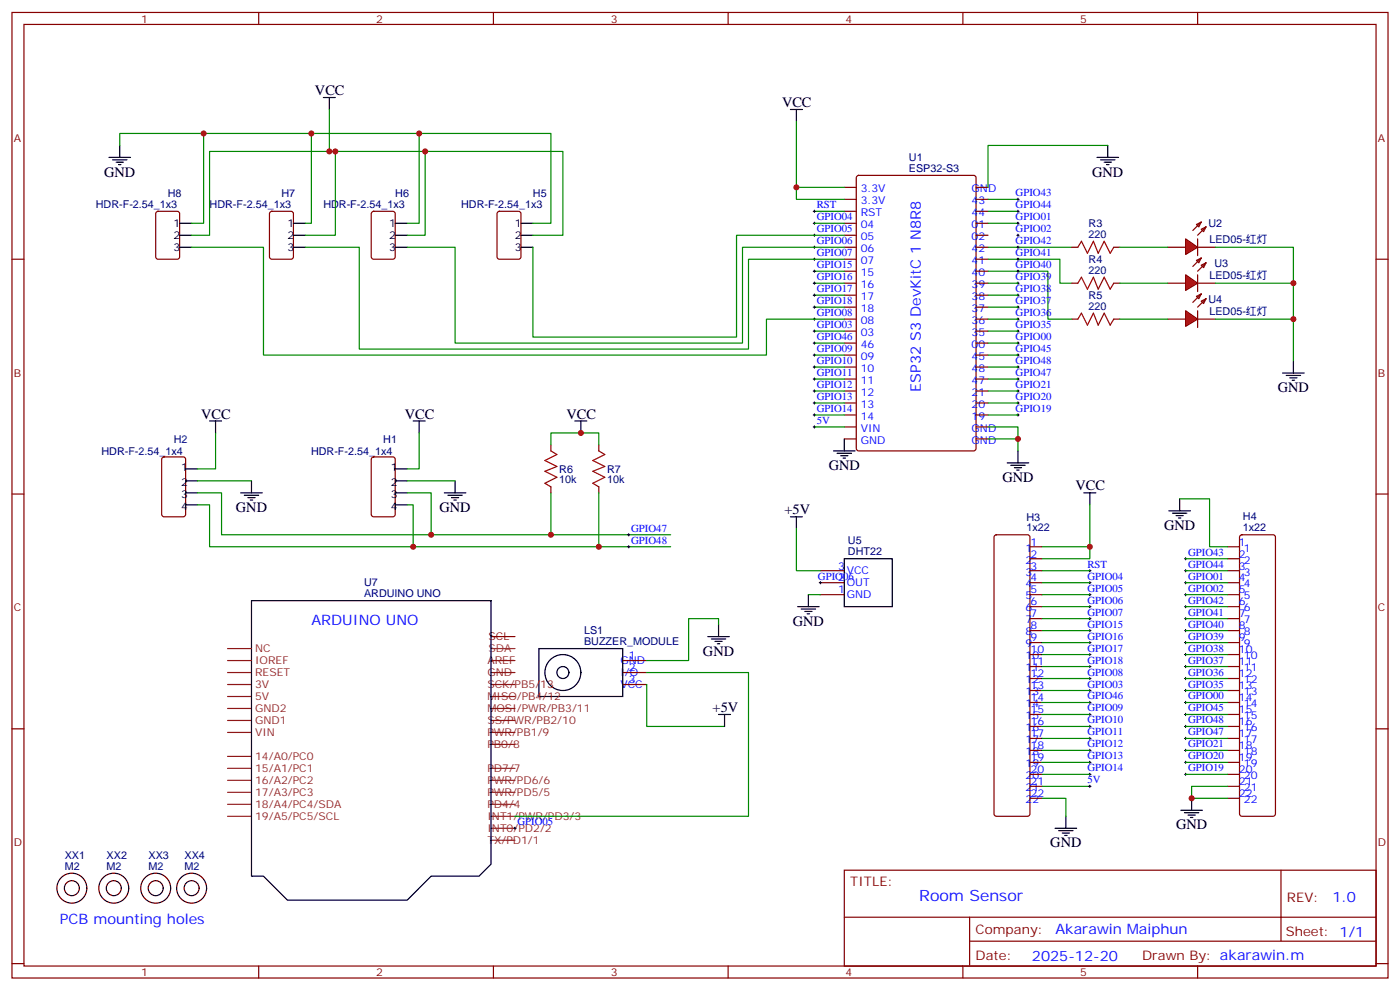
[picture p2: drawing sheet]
<svg xmlns="http://www.w3.org/2000/svg" width="412mm" height="292mm" viewBox="0 0 412 292" stroke-linecap="round" stroke-linejoin="round" font-family="sans-serif">
<g fill="none" stroke="#870000" stroke-width=".35">
<path d="M3.5 3.7h405.4v284.3h-405.4zM7.1 7.2h398.2v277.3h-398.2zM76.2 3.7v3.5M145.3 3.7v3.5M214.5 3.7v3.5M283.6 3.7v3.5M352.8 3.7v3.5M248.7 55.2h3.5M248.7 58.7h3.5M252.5 51.9l.4-.3h33.9l.7 .5v80l-.4 .6-34.2 .1-.6-.5-.1-79.9zM287.5 55.2h3.5M287.5 58.7h3.5"/>
<path d="M3.5 76.3h3.6M248.7 76.3h3.5M248.7 62.2h3.5M248.7 65.8h3.5M248.7 69.3h3.5M248.7 72.8h3.5M248.7 79.9h3.5M287.5 76.3h3.5M287.5 62.2h3.5M287.5 65.8h3.5M287.5 69.3h3.5M287.5 72.8h3.5"/>
<path d="M287.5 79.9h3.5M315.7 72.8h1.8M328.1 72.8h1.7M344 72.8h5.2M352.4 66.1l1.4-.7-.7 1.4zM352.8 72.8h5.3M353.8 67.5l1.4-.7-.7 1.4zM353.8 65.4l-2.4 2.5M355.2 66.8l-2.4 2.5M405.3 76.3h3.6M248.7 83.4h3.5M248.7 86.9h3.5"/>
<path d="M248.7 90.5h3.5M248.7 94h3.5M248.7 97.5h3.5M287.5 83.4h3.5M287.5 86.9h3.5M287.5 90.5h3.5M287.5 94h3.5M287.5 97.5h3.5M315.7 83.4h1.8M315.7 94h1.8M328.1 83.4h1.7M328.1 94h1.7"/>
<path d="M248.7 101h3.5M248.7 104.6h3.5M248.7 108.1h3.5M248.7 111.6h3.5M248.7 115.1h3.5M248.7 118.7h3.5M287.5 101h3.5M287.5 104.6h3.5M287.5 108.1h3.5M287.5 111.6h3.5M287.5 115.1h3.5M287.5 118.7h3.5"/>
<path d="M248.7 122.2h3.5M248.7 125.7h3.5M248.7 129.3h3.5M287.5 122.2h3.5M287.5 125.7h3.5M287.5 129.3h3.5M3.5 145.5h3.6M405.3 145.5h3.6M3.5 214.6h3.6M405.3 214.6h3.6M248.7 256.3h156.6v28.2h-156.6zM377.3 256.3v20.9"/>
<path d="M248.7 270.1h156.5M285.6 277.2h119.6M285.6 270.1v14.1M3.5 283.8h3.6M76.2 284.5v3.5M145.3 284.5v3.5M214.5 284.5v3.5M283.6 284.5v3.5M352.8 284.5v3.5M405.3 283.8h3.6"/>
</g>
<g fill="none" stroke="#000" stroke-width=".35">
<path d="M232.8 32.2h3.6M234.6 32.2v3.6M323.1 46.4h6.4M324.2 47.1h4.2M325.3 47.8h2.1M326 48.5h.7M326.3 42.8v3.6M245.5 132.8h6.4M246.6 133.5h4.2M247.6 134.2h2.2M248.4 134.9h.7M248.7 129.3v3.5"/>
<path d="M296.7 136.3h6.3M297.7 137h4.3M298.8 137.7h2.1M299.5 138.4h.7M299.9 132.8v3.5"/>
</g>
<g fill="none" stroke="#008700" stroke-width=".35">
<path d="M234.6 35.8v19.4h14.1M234.6 55.2v3.5h14.1M291 58.7h8.9M326.3 42.8h-35.3v12.4M239.9 62.2h8.8M239.9 79.9h8.8M291 76.3h21.2v7.1h3.5M291 79.9h17.7v14.1h7M291 62.2h8.9M291 65.8h8.9M291 72.8h24.7M239.9 83.4h8.8"/>
<path d="M239.9 86.9h8.8M239.9 90.5h8.8M239.9 97.5h8.8M239.9 104.6h8.8M239.9 101h8.8M239.9 108.1h8.8M239.9 111.6h8.8M239.9 115.1h8.8M239.9 118.7h8.8M239.9 122.2h8.8M239.9 125.7h8.8M291 125.7h8.9v7.1"/>
<path d="M291 129.3h8.9"/>
</g>
<g fill="none" stroke="#000" stroke-width=".29">
<path d="M299.5 58.7h.7M299.9 58.3v.8M239.5 62.2h.7M239.5 65.8h.7M239.5 69.3h.7M239.5 72.8h.7M239.5 76.3h.7M239.5 79.9h.7M239.9 61.9v.7M239.9 65.4v.7M239.9 68.9v.7M239.9 72.5v.7"/>
<path d="M239.9 76v.7M239.9 79.5v.7M299.5 62.2h.7M299.5 65.8h.7M299.5 69.3h.7M299.5 72.8h.7M299.5 76.3h.7M299.5 79.9h.7M299.9 61.9v.7M299.9 65.4v.7M299.9 68.9v.7M299.9 72.5v.7"/>
<path d="M299.9 76v.7M299.9 79.5v.7M239.5 97.5h.7M239.5 94h.7M239.5 83.4h.7M239.5 86.9h.7M239.5 90.5h.7M239.9 83v.7M239.9 86.6v.7M239.9 90.1v.7M239.9 93.6v.7M239.9 97.2v.7"/>
<path d="M299.5 97.5h.7M299.5 94h.7M299.5 83.4h.7M299.5 86.9h.7M299.5 90.5h.7M299.9 83v.7M299.9 86.6v.7M299.9 90.1v.7M299.9 93.6v.7M299.9 97.2v.7M239.5 104.6h.7M239.5 108.1h.7"/>
<path d="M239.5 111.6h.7M239.5 115.1h.7M239.5 118.7h.7M239.5 101h.7M239.9 100.7v.7M239.9 104.2v.7M239.9 107.7v.7M239.9 111.3v.7M239.9 114.8v.7M239.9 118.3v.7M299.5 104.6h.7M299.5 108.1h.7"/>
<path d="M299.5 111.6h.7M299.5 115.1h.7M299.5 118.7h.7M299.5 101h.7M299.9 100.7v.7M299.9 104.2v.7M299.9 107.7v.7M299.9 111.3v.7M299.9 114.8v.7M299.9 118.3v.7M239.5 122.2h.7M239.5 125.7h.7"/>
<path d="M239.9 121.8v.8M239.9 125.4v.7M299.5 122.2h.7M299.9 121.8v.8"/>
</g>
<path d="M317.5 72.8l1.1-1.8 1.7 3.6 1.8-3.6 1.4 3.6 1.8-3.6 1.7 3.6 1.1-1.8M317.5 83.4l1.1-1.8 1.7 3.6 1.8-3.6 1.4 3.6 1.8-3.6 1.7 3.6 1.1-1.8M317.5 94l1.1-1.8 1.7 3.5 1.8-3.5 1.4 3.5 1.8-3.5 1.7 3.5 1.1-1.7" fill="none" stroke="#a10000" stroke-width=".35"/>
<path d="M349.2 70.3l3.6 2.5-3.6 2.1z" fill="#f00" stroke="#870000" stroke-width=".35"/>
<path d="M352.4 76.7l1.4-.7-.7 1.4zM352.8 70.3v5M353.8 78.1l1.4-.7-.7 1.4zM353.8 76l-2.4 2.5M355.2 77.4l-2.4 2.5M344 83.4h5.2M352.8 83.4h5.3" fill="none" stroke="#870000" stroke-width=".35"/>
<path d="M349.2 80.9l3.6 2.5-3.6 2.1z" fill="#f00" stroke="#870000" stroke-width=".35"/>
<path d="M344 94h5.2M352.4 87.3l1.4-.7-.7 1.4zM352.8 80.9v5M352.8 94h5.3M353.8 88.7l1.4-.7-.7 1.4zM353.8 86.6l-2.4 2.4M355.2 88l-2.4 2.5" fill="none" stroke="#870000" stroke-width=".35"/>
<path d="M349.2 91.5l3.6 2.5-3.6 2.1z" fill="#f00" stroke="#870000" stroke-width=".35"/>
<g fill="none" stroke="#870000" stroke-width=".35">
<path d="M46.1 62.4l.5-.2h5.6l.7 .5v12.9l-.4 .7h-5.9l-.7-.4v-13zM79.6 62.4l.5-.2h5.6l.7 .5v12.9l-.4 .7h-5.9l-.7-.4v-13zM109.6 62.4l.5-.2h5.6l.7 .5v12.9l-.4 .7h-5.9l-.7-.4v-13zM146.6 62.4l.5-.2h5.7l.6 .5 .1 12.9-.5 .7h-5.9l-.6-.4-.1-13zM352.8 91.5v4.9M47.9 134.8l.4-.3h5.7l.6 .5 .1 16.5-.5 .6-5.9 .1-.6-.5-.1-16.4zM109.6 134.8l.5-.3h5.6l.7 .5v16.5l-.4 .6-5.9 .1-.7-.5v-16.4zM162.3 131v1.8M176.4 131v1.8M162.3 143.4v1.7M176.4 143.4v1.7M293 157.7l.5-.2h9.2l.5 .2 .2 .5v81.5l-.2 .5-.5 .2h-9.2l-.5-.3-.2-.4v-81.5z"/>
<path d="M365.4 157.7l.4-.2h9.2l.5 .2 .2 .5v81.5l-.2 .5-.5 .2h-9.2l-.5-.3-.2-.4v-81.5zM241.7 168.1h7M241.7 171.6h7M241.7 175.1h7M303.4 161h3.5M303.4 164.5h3.5M303.4 168.1h3.5M303.4 171.6h3.5M303.4 175.1h3.5M303.4 178.6h3.5M361.6 161h3.5M361.6 164.5h3.5"/>
<path d="M361.6 168.1h3.5M361.6 171.6h3.5M361.6 175.1h3.5M361.6 178.6h3.5M183.4 194.5h7.1M183.4 198h7.1M303.4 182.2h3.5M303.4 185.7h3.5M303.4 189.2h3.5M303.4 192.8h3.5M303.4 196.3h3.5M303.4 199.8h3.5"/>
<path d="M361.6 182.2h3.5M361.6 185.7h3.5M361.6 189.2h3.5M361.6 192.8h3.5M361.6 196.3h3.5M361.6 199.8h3.5M183.4 201.6h7.1M303.4 203.3h3.5M303.4 206.9h3.5M303.4 210.4h3.5M303.4 213.9h3.5M303.4 217.5h3.5"/>
<path d="M361.6 203.3h3.5M361.6 206.9h3.5M361.6 210.4h3.5M361.6 213.9h3.5M361.6 217.5h3.5M303.4 221h3.5M303.4 224.5h3.5M303.4 228h3.5M303.4 231.6h3.5M303.4 235.1h3.5M361.6 221h3.5M361.6 224.5h3.5"/>
<path d="M361.6 228h3.5M361.6 231.6h3.5M361.6 235.1h3.5"/>
</g>
<g fill="none" stroke="#008700" stroke-width=".35">
<path d="M60 39.3v26.5h-3.6M91.7 39.3v26.5h-1.7M97 32.2v12.4h68.8v24.7h-8.8M123.5 39.3v26.5h-3.6M35.3 42.8v-3.5h127v26.5h-5.3M97 44.6h-35.3v24.7h-5.3M98.8 44.6v24.7h-8.8M125.2 44.6v24.7h-5.3M56.4 72.8h21.2v31.8h148.2v-10.6h22.9M90 72.8h15.8v30h114.7v-26.5h28.2M119.9 72.8h14.2v28.2h84.6v-28.2h30M239.9 65.8h8.8"/>
<path d="M248.7 69.3h-31.7v30h-60v-26.5M329.8 72.8h14.2M358.1 72.8h22.9v33.5M291 83.4h8.9M291 94h8.9M291 86.9h8.9M291 90.5h8.9M291 97.5h8.9M329.8 83.4h14.2M329.8 94h14.2M358.1 83.4h22.9M358.1 94h22.9"/>
<path d="M291 101h8.9M291 104.6h8.9M291 108.1h8.9M291 111.6h8.9M291 115.1h8.9M291 118.7h8.9M63.5 127.5v10.6h-5.3M123.5 127.5v10.6h-3.6M162.3 131v-3.5h14.1v3.5M291 122.2h8.9M58.2 145.1h7.1v12.4h132.3M58.2 148.7h3.5v12.3h135.9"/>
<path d="M58.2 141.6h15.9M119.9 145.1h7.1v12.4M119.9 148.7h1.8v12.3M119.9 141.6h14.2M162.3 145.1v12.4M176.4 145.1v15.9M234.6 155.7v12.4h7.1M321 148.7v12.3h-14.1M347.5 146.9h8.8v14.1h5.3M238.1 175.1h3.6M306.9 168.1h14.1M306.9 178.6h14.1"/>
<path d="M306.9 175.1h14.1M306.9 171.6h14.1M321 161v3.5h-14.1M349.2 168.1h12.4M349.2 178.6h12.4M349.2 175.1h12.4M349.2 171.6h12.4M349.2 164.5h12.4M190.5 198h30v42.4h-68.8M211.7 183.9v-1.7h-8.9v12.3h-12.3M306.9 199.8h14.1M306.9 196.3h14.1"/>
<path d="M306.9 192.8h14.1M306.9 189.2h14.1M306.9 185.7h14.1M306.9 182.2h14.1M349.2 199.8h12.4M349.2 196.3h12.4M349.2 192.8h12.4M349.2 189.2h12.4M349.2 185.7h12.4M349.2 182.2h12.4M190.5 201.6v12.3h22.9M306.9 206.9h14.1"/>
<path d="M306.9 217.5h14.1M306.9 213.9h14.1M306.9 210.4h14.1M306.9 203.3h14.1M349.2 217.5h12.4M349.2 213.9h12.4M349.2 210.4h12.4M349.2 203.3h12.4M349.2 206.9h12.4M306.9 228h14.1M306.9 235.1h7.1v5.3M306.9 224.5h14.1"/>
<path d="M306.9 221h14.1M306.9 231.6h14.1M349.2 224.5h12.4M349.2 221h12.4M349.2 228h12.4M361.6 231.6h-10.6v3.5h10.6"/>
</g>
<g fill="none" stroke="#000" stroke-width=".35">
<path d="M95.2 28.7h3.6M97 28.7v3.5M32.1 46.4h6.4M33.2 47.1h4.2M34.2 47.8h2.1M34.9 48.5h.7M35.3 42.8v3.6M52.9 72.8h3.5M52.9 65.8h3.5M52.9 69.3h3.5M86.4 72.8h3.6M86.4 65.8h3.6"/>
<path d="M86.4 69.3h3.6M116.4 72.8h3.5M116.4 65.8h3.5M116.4 69.3h3.5M153.5 72.8h3.5M153.5 65.8h3.5M153.5 69.3h3.5M377.8 109.9h6.4M378.9 110.6h4.2M379.9 111.3h2.2M380.6 112h.8M381 106.3v3.6"/>
<path d="M54.7 138.1h3.5M61.7 124h3.6M63.5 124v3.5M116.4 138.1h3.5M121.7 124h3.5M123.5 124v3.5M169.3 124h3.6M171.1 124v3.5M54.7 141.6h3.5M54.7 145.1h3.5M54.7 148.7h3.5M70.9 145.1h6.4"/>
<path d="M72 145.8h4.2M73 146.5h2.1M73.7 147.2h.7M74.1 141.6v3.5M116.4 141.6h3.5M116.4 145.1h3.5M116.4 148.7h3.5M130.9 145.1h6.3M131.9 145.8h4.3M133 146.5h2.1M133.7 147.2h.7M134.1 141.6v3.5"/>
<path d="M232.8 152.2h3.6M234.6 152.2v3.5M319.3 145.1h3.5M321 145.1v3.6M344.3 150.4h6.4M345.4 151.1h4.2M346.4 151.8h2.1M347.1 152.5h.7M347.5 146.9v3.5M74.1 176.9h70.5v77.6l-3.5 3.5h-14.1l-7.1 7.1h-35.2l-7.1-7.1h-3.5zM234.9 178.6h6.4M236 179.4h4.2"/>
<path d="M238.1 175.1v3.5M248.7 164.5h14.1v14.1h-14.1zM158.7 191h24.7v14.1h-24.7zM208.5 187.5h6.3M209.5 188.2h4.3M210.6 188.9h2.1M211.3 189.6h.7M211.7 183.9v3.6M237.1 180.1h2.1M237.8 180.8h.7M211.7 210.4h3.5M213.4 210.4v3.5"/>
<path d="M347.8 238.6h6.4M348.9 239.3h4.2M351 235.1v3.5M310.8 243.9h6.3M311.9 244.6h4.2M312.9 245.3h2.1M313.6 246h.7M314 240.4v3.5M350 240h2.1M350.7 240.7h.7"/>
<circle cx="165.8" cy="198" r="1.76"/>
<circle cx="165.8" cy="198" r="5.3"/>
</g>
<g fill="none" stroke="#000" stroke-width=".29">
<path d="M184.9 157.5h.7M185.2 157.1v.7M184.9 161h.7M185.2 160.7v.7M241.3 171.6h.7M241.7 171.2v.7M320.7 168.1h.7M320.7 171.6h.7M320.7 175.1h.7M320.7 178.6h.7M321 167.7v.7M321 171.2v.7"/>
<path d="M321 174.8v.7M321 178.3v.7M348.9 168.1h.7M348.9 171.6h.7M348.9 175.1h.7M348.9 178.6h.7M348.9 164.5h.7M349.2 164.2v.7M349.2 167.7v.7M349.2 171.2v.7M349.2 174.8v.7M349.2 178.3v.7"/>
<path d="M320.7 182.2h.7M320.7 199.8h.7M320.7 185.7h.7M320.7 189.2h.7M320.7 192.8h.7M320.7 196.3h.7M321 181.8v.7M321 185.3v.8M321 188.9v.7M321 192.4v.7M321 195.9v.7M321 199.5v.7"/>
<path d="M348.9 182.2h.7M348.9 199.8h.7M348.9 185.7h.7M348.9 189.2h.7M348.9 192.8h.7M348.9 196.3h.7M349.2 181.8v.7M349.2 185.3v.8M349.2 188.9v.7M349.2 192.4v.7M349.2 195.9v.7M349.2 199.5v.7"/>
<path d="M320.7 203.3h.7M320.7 210.4h.7M320.7 213.9h.7M320.7 217.5h.7M320.7 206.9h.7M321 203v.7M321 206.5v.7M321 210v.7M321 213.6v.7M321 217.1v.7M348.9 203.3h.7M348.9 210.4h.7"/>
<path d="M348.9 213.9h.7M348.9 217.5h.7M348.9 206.9h.7M349.2 203v.7M349.2 206.5v.7M349.2 210v.7M349.2 213.6v.7M349.2 217.1v.7M320.7 221h.7M320.7 224.5h.7M320.7 228h.7M320.7 231.6h.7"/>
<path d="M321 220.6v.7M321 224.2v.7M321 227.7v.7M321 231.2v.7M348.9 221h.7M348.9 224.5h.7M348.9 228h.7M349.2 220.6v.7M349.2 224.2v.7M349.2 227.7v.7M151.3 243.9h.7M151.7 243.6v.7"/>
</g>
<path d="M162.3 132.8l1.7 1-3.5 1.8 3.5 1.8-3.5 1.4 3.5 1.7-3.5 1.8 1.8 1.1M176.4 132.8l1.8 1-3.6 1.8 3.6 1.8-3.6 1.4 3.6 1.7-3.6 1.8 1.8 1.1" fill="none" stroke="#a10000" stroke-width=".35"/>
<g fill="none" stroke="#300" stroke-width=".35">
<circle cx="21.2" cy="261.5" r="4.4"/>
<circle cx="21.2" cy="261.5" r="2.2"/>
<circle cx="33.5" cy="261.5" r="4.4"/>
<circle cx="33.5" cy="261.5" r="2.2"/>
<circle cx="45.9" cy="261.5" r="4.4"/>
<circle cx="45.9" cy="261.5" r="2.2"/>
<circle cx="56.4" cy="261.5" r="4.4"/>
<circle cx="56.4" cy="261.5" r="2.2"/>
</g>
<g fill="none" stroke="#8c2424" stroke-width=".35">
<path d="M67 198h7.1M67 194.5h7.1M67 191h7.1M144.6 198h7.1M144.6 194.5h7.1M67 215.7h7.1M67 212.2h7.1M67 208.6h7.1M67 205.1h7.1M67 201.6h7.1M144.6 219.2h7.1M144.6 215.7h7.1"/>
<path d="M144.6 212.2h7.1M144.6 208.6h7.1M144.6 205.1h7.1M144.6 201.6h7.1M67 236.9h7.1M67 233.3h7.1M67 229.8h7.1M67 226.3h7.1M67 222.7h7.1M144.6 236.9h7.1M144.6 233.3h7.1M144.6 229.8h7.1"/>
<path d="M144.6 226.3h7.1M67 240.4h7.1M144.6 247.4h7.1M144.6 243.9h7.1M144.6 240.4h7.1"/>
</g>
<path d="M144.6 191h7.1" fill="none" stroke="#933" stroke-width=".35"/>
<path d="M144.6 187.5h7.1" fill="none" stroke="#900" stroke-width=".35"/>
<g fill="#c00">
<circle cx="299.9" cy="129.3" r=".88"/>
<circle cx="60" cy="39.3" r=".88"/>
<circle cx="91.7" cy="39.3" r=".88"/>
<circle cx="123.5" cy="39.3" r=".88"/>
<circle cx="97" cy="44.6" r=".88"/>
<circle cx="98.8" cy="44.6" r=".88"/>
<circle cx="125.2" cy="44.6" r=".88"/>
<circle cx="127" cy="157.5" r=".88"/>
<circle cx="121.7" cy="161" r=".88"/>
<circle cx="162.3" cy="157.5" r=".88"/>
<circle cx="171.1" cy="127.5" r=".88"/>
<circle cx="176.4" cy="161" r=".88"/>
<circle cx="321" cy="161" r=".88"/>
<circle cx="351" cy="235.1" r=".88"/>
<circle cx="381" cy="83.4" r=".88"/>
<circle cx="381" cy="94" r=".88"/>
<circle cx="234.6" cy="55.2" r=".88"/>
</g>
<text font-size="4.6" fill="#00f" x="270.8" y="265.3">Room Sensor</text>
<g font-size="4.2">
<text x="92.8" y="28">VCC</text>
<text x="230.4" y="31.5">VCC</text>
<text x="30.7" y="52">GND</text>
<text x="321.7" y="52">GND</text>
<text x="376.4" y="115.5">GND</text>
<text x="59.3" y="123.3">VCC</text>
<text x="119.2" y="123.3">VCC</text>
<text x="166.9" y="123.3">VCC</text>
<text x="244.1" y="138.4">GND</text>
<text x="295.3" y="142">GND</text>
<text x="316.8" y="144.4">VCC</text>
<text x="69.5" y="150.8">GND</text>
<text x="129.5" y="150.8">GND</text>
<text x="231.1" y="151.5">+5V</text>
<text x="342.9" y="156.1">GND</text>
<text x="233.5" y="184.3">GND</text>
<text x="207.1" y="193.1">GND</text>
<text x="209.9" y="209.7">+5V</text>
<text x="346.4" y="244.3">GND</text>
<text x="309.4" y="249.6">GND</text>
</g>
<g font-size="4.2" fill="#00f">
<text x="271.3" y="115.4" transform="rotate(-90 271.3 115.4)">ESP32 S3 DevKitC 1 N8R8</text>
<text x="91.7" y="183.9">ARDUINO UNO</text>
<text x="392.5" y="265.5">1.0</text>
<text x="17.6" y="272.1">PCB mounting holes</text>
<text x="310.9" y="275.1">Akarawin Maiphun</text>
<text x="304" y="282.9">2025-12-20</text>
</g>
<g font-size="3.9" fill="#800">
<text x="250.5" y="260.8">TITLE:</text>
<text x="379.1" y="265.5">REV:</text>
<text x="287.4" y="275">Company:</text>
<text x="378.7" y="275.7">Sheet: 1/1</text>
<text x="287.4" y="282.7">Date:</text>
<text x="336.4" y="282.8">Drawn By: akarawin.m</text>
</g>
<g font-size="3.2" fill="#800">
<text x="41.6" y="6.7">1</text>
<text x="110.8" y="6.7">2</text>
<text x="179.9" y="6.7">3</text>
<text x="249.1" y="6.7">4</text>
<text x="318.2" y="6.7">5</text>
<text x="4.1" y="41.8">A</text>
<text x="405.9" y="41.8">A</text>
<text x="4.1" y="110.9">B</text>
<text x="405.9" y="110.9">B</text>
<text x="4.1" y="180.1">C</text>
<text x="405.9" y="180.1">C</text>
<text x="4.1" y="249.2">D</text>
<text x="405.9" y="249.2">D</text>
<text x="41.6" y="287.5">1</text>
<text x="110.8" y="287.5">2</text>
<text x="179.9" y="287.5">3</text>
<text x="249.1" y="287.5">4</text>
<text x="318.2" y="287.5">5</text>
</g>
<g font-size="3.2" fill="#000080">
<text x="267.7" y="47.4">U1</text>
<text x="267.7" y="50.6">ESP32-S3</text>
<text x="49.4" y="58">H8</text>
<text x="82.9" y="58">H7</text>
<text x="116.4" y="58">H6</text>
<text x="157" y="58">H5</text>
<text x="28.2" y="61.2">HDR-F-2.54_1x3</text>
<text x="61.7" y="61.2">HDR-F-2.54_1x3</text>
<text x="95.3" y="61.2">HDR-F-2.54_1x3</text>
<text x="135.8" y="61.2">HDR-F-2.54_1x3</text>
<text x="320.7" y="70">220</text>
<text x="320.7" y="66.8">R3</text>
<text x="356" y="66.9">U2</text>
<text x="356.3" y="71.5">LED05-红灯</text>
<text x="320.7" y="77.4">R4</text>
<text x="320.7" y="80.6">220</text>
<text x="356.3" y="82.1">LED05-红灯</text>
<text x="357.7" y="78.5">U3</text>
<text x="320.7" y="88">R5</text>
<text x="356" y="89.1">U4</text>
<text x="320.7" y="91.2">220</text>
<text x="356.3" y="92.6">LED05-红灯</text>
<text x="51.2" y="130.3">H2</text>
<text x="112.9" y="130.3">H1</text>
<text x="29.9" y="133.9">HDR-F-2.54_1x4</text>
<text x="91.6" y="133.9">HDR-F-2.54_1x4</text>
<text x="164.7" y="142.4">10k</text>
<text x="164.7" y="139.2">R6</text>
<text x="178.9" y="142.4">10k</text>
<text x="178.9" y="139.2">R7</text>
<text x="302.4" y="153.3">H3</text>
<text x="366.1" y="153.2">H4</text>
<text x="249.8" y="160.3">U5</text>
<text x="302.4" y="156.4">1x22</text>
<text x="366.1" y="156.4">1x22</text>
<text x="249.8" y="163.5">DHT22</text>
<text x="107.3" y="172.6">U7</text>
<text x="107.3" y="175.8">ARDUINO UNO</text>
<text x="172" y="189.9">BUZZER_MODULE</text>
<text x="172" y="186.7">LS1</text>
<text x="19.1" y="256.1">M2</text>
<text x="19.1" y="253">XX1</text>
<text x="31.4" y="256.1">M2</text>
<text x="31.4" y="253">XX2</text>
<text x="43.8" y="256.1">M2</text>
<text x="43.8" y="253">XX3</text>
<text x="54.3" y="256.1">M2</text>
<text x="54.3" y="253">XX4</text>
</g>
<g font-size="3.2" fill="#00f">
<text x="253.5" y="56.6">3.3V</text>
<text x="286.2" y="56.6">GND</text>
<text x="299.2" y="57.8">GPIO43</text>
<text x="240.6" y="61.3">RST</text>
<text x="240.6" y="64.9">GPIO04</text>
<text x="253.5" y="60.1">3.3V</text>
<text x="253.5" y="63.6">RST</text>
<text x="286.2" y="60.1">43</text>
<text x="286.2" y="63.6">44</text>
<text x="299.2" y="64.9">GPIO01</text>
<text x="299.2" y="61.3">GPIO44</text>
<text x="240.6" y="68.4">GPIO05</text>
<text x="240.6" y="71.9">GPIO06</text>
<text x="253.5" y="67.2">04</text>
<text x="253.5" y="70.7">05</text>
<text x="286.2" y="67.2">01</text>
<text x="286.2" y="70.7">02</text>
<text x="299.2" y="68.4">GPIO02</text>
<text x="299.2" y="71.9">GPIO42</text>
<text x="240.6" y="75.5">GPIO07</text>
<text x="253.5" y="74.2">06</text>
<text x="253.5" y="77.8">07</text>
<text x="286.2" y="74.2">42</text>
<text x="286.2" y="77.8">41</text>
<text x="299.2" y="75.5">GPIO41</text>
<text x="240.6" y="79">GPIO15</text>
<text x="240.6" y="82.5">GPIO16</text>
<text x="253.5" y="81.3">15</text>
<text x="286.2" y="81.3">40</text>
<text x="299.2" y="82.5">GPIO39</text>
<text x="299.2" y="79">GPIO40</text>
<text x="240.6" y="86">GPIO17</text>
<text x="240.6" y="89.6">GPIO18</text>
<text x="253.5" y="84.8">16</text>
<text x="253.5" y="88.3">17</text>
<text x="286.2" y="84.8">39</text>
<text x="286.2" y="88.3">38</text>
<text x="299.2" y="89.6">GPIO37</text>
<text x="299.2" y="86">GPIO38</text>
<text x="240.6" y="93.1">GPIO08</text>
<text x="253.5" y="91.9">18</text>
<text x="253.5" y="95.4">08</text>
<text x="286.2" y="91.9">37</text>
<text x="286.2" y="95.4">36</text>
<text x="299.2" y="93.1">GPIO36</text>
<text x="240.6" y="96.6">GPIO03</text>
<text x="240.6" y="100.2">GPIO46</text>
<text x="253.5" y="98.9">03</text>
<text x="286.2" y="98.9">35</text>
<text x="299.2" y="100.2">GPIO00</text>
<text x="299.2" y="96.6">GPIO35</text>
<text x="240.6" y="103.7">GPIO09</text>
<text x="240.6" y="107.2">GPIO10</text>
<text x="253.5" y="102.4">46</text>
<text x="253.5" y="106">09</text>
<text x="286.2" y="102.4">00</text>
<text x="286.2" y="106">45</text>
<text x="299.2" y="103.7">GPIO45</text>
<text x="299.2" y="107.2">GPIO48</text>
<text x="240.6" y="110.7">GPIO11</text>
<text x="253.5" y="109.5">10</text>
<text x="253.5" y="113">11</text>
<text x="286.2" y="109.5">48</text>
<text x="286.2" y="113">47</text>
<text x="299.2" y="110.7">GPIO47</text>
<text x="240.6" y="114.3">GPIO12</text>
<text x="240.6" y="117.8">GPIO13</text>
<text x="253.5" y="116.6">12</text>
<text x="286.2" y="116.6">21</text>
<text x="299.2" y="117.8">GPIO20</text>
<text x="299.2" y="114.3">GPIO21</text>
<text x="240.6" y="121.3">GPIO14</text>
<text x="240.6" y="124.8">5V</text>
<text x="253.5" y="120.1">13</text>
<text x="253.5" y="123.6">14</text>
<text x="286.2" y="120.1">20</text>
<text x="286.2" y="123.6">19</text>
<text x="299.2" y="121.3">GPIO19</text>
<text x="253.5" y="127.1">VIN</text>
<text x="253.5" y="130.7">GND</text>
<text x="286.2" y="127.1">GND</text>
<text x="286.2" y="130.7">GND</text>
<text x="185.9" y="156.6">GPIO47</text>
<text x="185.9" y="160.1">GPIO48</text>
<text x="303.6" y="160.7">1</text>
<text x="364.9" y="160.7">1</text>
<text x="246.9" y="167.7">3</text>
<text x="302.1" y="162.4">1</text>
<text x="302.1" y="165.9">2</text>
<text x="303.6" y="164.2">2</text>
<text x="303.6" y="167.7">3</text>
<text x="320.3" y="167.2">RST</text>
<text x="350" y="163.7">GPIO43</text>
<text x="350" y="167.2">GPIO44</text>
<text x="364.9" y="164.2">2</text>
<text x="364.9" y="167.7">3</text>
<text x="366.4" y="162.4">1</text>
<text x="366.4" y="165.9">2</text>
<text x="240.9" y="170.7">GPIO06</text>
<text x="246.9" y="171.2">2</text>
<text x="249.4" y="172.6">OUT</text>
<text x="249.4" y="169.1">VCC</text>
<text x="302.1" y="169.5">3</text>
<text x="302.1" y="173">4</text>
<text x="303.6" y="171.2">4</text>
<text x="320.3" y="170.7">GPIO04</text>
<text x="350" y="170.7">GPIO01</text>
<text x="364.9" y="171.2">4</text>
<text x="366.4" y="169.5">3</text>
<text x="366.4" y="173">4</text>
<text x="246.9" y="174.8">1</text>
<text x="249.4" y="176.2">GND</text>
<text x="302.1" y="176.5">5</text>
<text x="303.6" y="174.8">5</text>
<text x="303.6" y="178.3">6</text>
<text x="320.3" y="174.2">GPIO05</text>
<text x="320.3" y="177.8">GPIO06</text>
<text x="350" y="174.2">GPIO02</text>
<text x="350" y="177.8">GPIO42</text>
<text x="364.9" y="174.8">5</text>
<text x="364.9" y="178.3">6</text>
<text x="366.4" y="176.5">5</text>
<text x="302.1" y="180.1">6</text>
<text x="302.1" y="183.6">7</text>
<text x="303.6" y="181.8">7</text>
<text x="303.6" y="185.3">8</text>
<text x="320.3" y="181.3">GPIO07</text>
<text x="320.3" y="184.8">GPIO15</text>
<text x="350" y="184.8">GPIO40</text>
<text x="350" y="181.3">GPIO41</text>
<text x="364.9" y="181.8">7</text>
<text x="364.9" y="185.3">8</text>
<text x="366.4" y="180.1">6</text>
<text x="366.4" y="183.6">7</text>
<text x="302.1" y="187.1">8</text>
<text x="302.1" y="190.6">9</text>
<text x="303.6" y="188.9">9</text>
<text x="320.3" y="188.3">GPIO16</text>
<text x="320.3" y="191.9">GPIO17</text>
<text x="350" y="191.9">GPIO38</text>
<text x="350" y="188.3">GPIO39</text>
<text x="364.9" y="188.9">9</text>
<text x="366.4" y="187.1">8</text>
<text x="366.4" y="190.6">9</text>
<text x="182.7" y="195.6">GND</text>
<text x="185.2" y="194.2">1</text>
<text x="185.2" y="197.7">2</text>
<text x="302.1" y="194.2">10</text>
<text x="302.1" y="197.7">11</text>
<text x="303.6" y="192.4">10</text>
<text x="303.6" y="195.9">11</text>
<text x="320.3" y="195.4">GPIO18</text>
<text x="350" y="195.4">GPIO37</text>
<text x="364.9" y="192.4">10</text>
<text x="364.9" y="195.9">11</text>
<text x="366.4" y="194.2">10</text>
<text x="366.4" y="197.7">11</text>
<text x="182.7" y="199.1">I/O</text>
<text x="182.7" y="202.6">VCC</text>
<text x="185.2" y="201.2">3</text>
<text x="302.1" y="201.2">12</text>
<text x="303.6" y="199.5">12</text>
<text x="303.6" y="203">13</text>
<text x="320.3" y="202.5">GPIO03</text>
<text x="320.3" y="198.9">GPIO08</text>
<text x="350" y="202.5">GPIO35</text>
<text x="350" y="198.9">GPIO36</text>
<text x="364.9" y="199.5">12</text>
<text x="364.9" y="203">13</text>
<text x="366.4" y="201.2">12</text>
<text x="302.1" y="204.8">13</text>
<text x="302.1" y="208.3">14</text>
<text x="303.6" y="206.5">14</text>
<text x="320.3" y="209.5">GPIO09</text>
<text x="320.3" y="206">GPIO46</text>
<text x="350" y="209.5">GPIO45</text>
<text x="350" y="206">GPIO00</text>
<text x="364.9" y="206.5">14</text>
<text x="366.4" y="204.8">13</text>
<text x="366.4" y="208.3">14</text>
<text x="302.1" y="211.8">15</text>
<text x="302.1" y="215.3">16</text>
<text x="303.6" y="210">15</text>
<text x="303.6" y="213.6">16</text>
<text x="320.3" y="213">GPIO10</text>
<text x="350" y="213">GPIO48</text>
<text x="364.9" y="210">15</text>
<text x="364.9" y="213.6">16</text>
<text x="366.4" y="211.8">15</text>
<text x="366.4" y="215.3">16</text>
<text x="302.1" y="218.9">17</text>
<text x="303.6" y="217.1">17</text>
<text x="303.6" y="220.6">18</text>
<text x="320.3" y="216.6">GPIO11</text>
<text x="320.3" y="220.1">GPIO12</text>
<text x="350" y="220.1">GPIO21</text>
<text x="350" y="216.6">GPIO47</text>
<text x="364.9" y="217.1">17</text>
<text x="364.9" y="220.6">18</text>
<text x="366.4" y="218.9">17</text>
<text x="302.1" y="222.4">18</text>
<text x="302.1" y="225.9">19</text>
<text x="303.6" y="224.2">19</text>
<text x="303.6" y="227.7">20</text>
<text x="320.3" y="223.6">GPIO13</text>
<text x="320.3" y="227.2">GPIO14</text>
<text x="350" y="227.2">GPIO19</text>
<text x="350" y="223.6">GPIO20</text>
<text x="364.9" y="224.2">19</text>
<text x="364.9" y="227.7">20</text>
<text x="366.4" y="222.4">18</text>
<text x="366.4" y="225.9">19</text>
<text x="302.1" y="229.4">20</text>
<text x="302.1" y="233">21</text>
<text x="303.6" y="231.2">21</text>
<text x="320.3" y="230.7">5V</text>
<text x="364.9" y="231.2">21</text>
<text x="366.4" y="229.4">20</text>
<text x="366.4" y="233">21</text>
<text x="302.1" y="236.5">22</text>
<text x="303.6" y="234.7">22</text>
<text x="364.9" y="234.7">22</text>
<text x="366.4" y="236.5">22</text>
<text x="152.4" y="243">GPIO05</text>
</g>
<g font-size="3.2">
<text x="51.2" y="66.8">1</text>
<text x="51.2" y="70.3">2</text>
<text x="84.7" y="66.8">1</text>
<text x="84.7" y="70.3">2</text>
<text x="114.7" y="66.8">1</text>
<text x="114.7" y="70.3">2</text>
<text x="151.7" y="66.8">1</text>
<text x="151.7" y="70.3">2</text>
<text x="51.2" y="73.9">3</text>
<text x="84.7" y="73.9">3</text>
<text x="114.7" y="73.9">3</text>
<text x="151.7" y="73.9">3</text>
<text x="53.4" y="138.8">1</text>
<text x="53.4" y="143">2</text>
<text x="115.1" y="138.8">1</text>
<text x="115.1" y="143">2</text>
<text x="53.4" y="146.5">3</text>
<text x="115.1" y="146.5">3</text>
<text x="53.4" y="150.1">4</text>
<text x="115.1" y="150.1">4</text>
</g>
<text font-size="3.2" fill="#900" x="143.9" y="188.5">SCL</text>
<g font-size="3.2" fill="#8d2323">
<text x="75.1" y="195.6">IOREF</text>
<text x="75.1" y="192.1">NC</text>
<text x="143.6" y="195.6">AREF</text>
<text x="75.1" y="202.6">3V</text>
<text x="75.1" y="199.1">RESET</text>
<text x="143.6" y="202.6">SCK/PB5/13</text>
<text x="143.6" y="199.1">GND</text>
<text x="75.1" y="209.7">GND2</text>
<text x="75.1" y="206.2">5V</text>
<text x="143.6" y="209.7">MOSI/PWR/PB3/11</text>
<text x="143.6" y="206.2">MISO/PB4/12</text>
<text x="75.1" y="213.2">GND1</text>
<text x="143.6" y="213.2">SS/PWR/PB2/10</text>
<text x="75.1" y="216.7">VIN</text>
<text x="143.6" y="220.3">PB0/8</text>
<text x="143.6" y="216.7">PWR/PB1/9</text>
<text x="75.1" y="227.3">15/A1/PC1</text>
<text x="75.1" y="223.8">14/A0/PC0</text>
<text x="143.6" y="227.3">PD7/7</text>
<text x="75.1" y="230.9">16/A2/PC2</text>
<text x="143.6" y="230.9">PWR/PD6/6</text>
<text x="75.1" y="237.9">18/A4/PC4/SDA</text>
<text x="75.1" y="234.4">17/A3/PC3</text>
<text x="143.6" y="237.9">PD4/4</text>
<text x="143.6" y="234.4">PWR/PD5/5</text>
<text x="75.1" y="241.4">19/A5/PC5/SCL</text>
<text x="143.6" y="245">INT0/PD2/2</text>
<text x="143.6" y="241.4">INT1/PWR/PD3/3</text>
<text x="143.6" y="248.5">TX/PD1/1</text>
</g>
<text font-size="3.2" fill="#933" x="143.9" y="192.1">SDA</text>
</svg>
